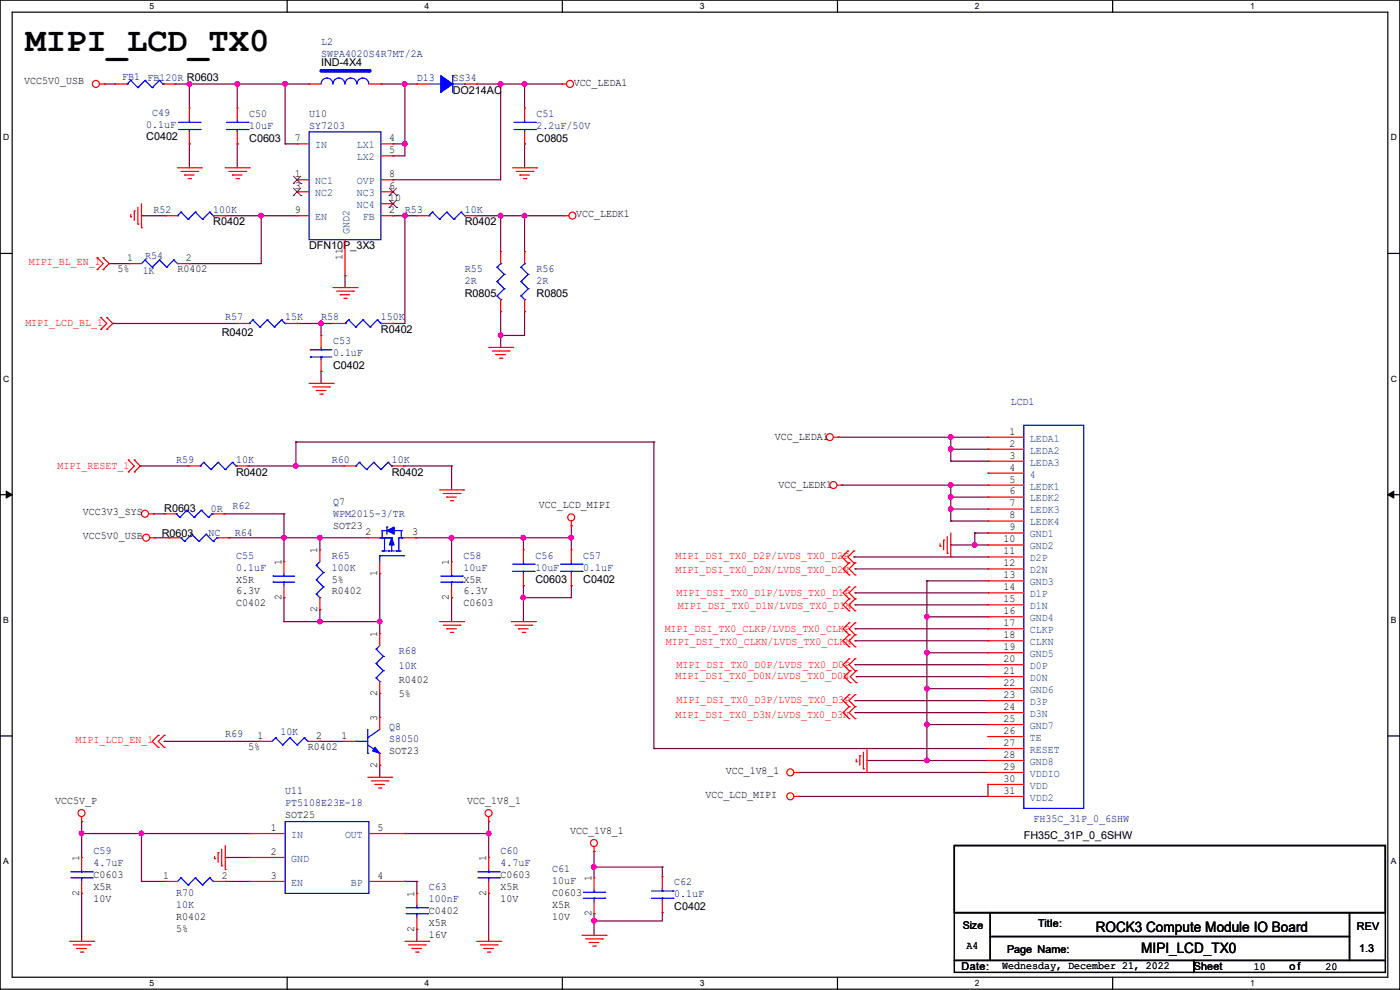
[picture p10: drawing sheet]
<svg xmlns="http://www.w3.org/2000/svg" width="297mm" height="210mm" viewBox="0 0 297 210" stroke-linecap="round" stroke-linejoin="round" font-family="sans-serif">
<path d="M0 0h297v209.8h-297zM2.6 2.6h291.8v204.7h-291.8z" fill="none" stroke="#000" stroke-width=".25"/>
<g fill="#fff">
<path d="M31.7 .3h1v2h-1z"/>
<path d="M31.7 207.6h1v1.9h-1z"/>
</g>
<path d="M60.9 0v2.6M60.9 207.3v2.5" fill="none" stroke="#000" stroke-width=".25"/>
<g fill="#fff">
<path d="M90.1 .3h1v2h-1z"/>
<path d="M90.1 207.6h1v1.9h-1z"/>
</g>
<path d="M119.3 0v2.6M119.3 207.3v2.5" fill="none" stroke="#000" stroke-width=".25"/>
<g fill="#fff">
<path d="M148.5 .3h.9v2h-.9z"/>
<path d="M148.5 207.6h.9v1.9h-.9z"/>
</g>
<path d="M177.7 0v2.6M177.7 207.3v2.5" fill="none" stroke="#000" stroke-width=".25"/>
<g fill="#fff">
<path d="M206.8 .3h1v2h-1z"/>
<path d="M206.8 207.6h1v1.9h-1z"/>
</g>
<path d="M236.1 0v2.6M236.1 207.3v2.5" fill="none" stroke="#000" stroke-width=".25"/>
<g fill="#fff">
<path d="M265.2 .3h1v2h-1z"/>
<path d="M265.2 207.6h1v1.9h-1z"/>
<path d="M.7 28.2h1.2v1.9h-1.2z"/>
<path d="M295.1 28.2h1.2v1.9h-1.2z"/>
<path d="M.7 79.3h1.2v2h-1.2z"/>
<path d="M295.1 79.3h1.2v2h-1.2z"/>
</g>
<path d="M0 53.8h2.6M294.4 53.8h2.6" fill="none" stroke="#000" stroke-width=".25"/>
<g fill="#fff">
<path d="M.7 130.5h1.2v2h-1.2z"/>
<path d="M295.1 130.5h1.1v2h-1.1z"/>
</g>
<path d="M0 104.9h2.6M294.4 104.9h2.6" fill="none" stroke="#000" stroke-width=".25"/>
<path d="M1.3 104.2l1.3 .7-1.3 .8zM294.4 104.9l1.3-.7v1.5z" fill="#000" stroke="#000" stroke-width=".21"/>
<g fill="#fff">
<path d="M.7 181.7h1.2v2h-1.2z"/>
<path d="M295.1 181.7h1.1v2h-1.1z"/>
</g>
<path d="M0 156.1h2.6M294.4 156.1h2.6M202.5 179.4h91.4v14.2h-91.4zM202.5 193.6h7.6v10.2h-7.6zM210.1 193.6h76.2v5.1h-76.2zM210.1 198.7h76.2v5.1h-76.2zM286.3 193.6h7.6v10.2h-7.6zM202.5 203.8h50.8v2.5h-50.8zM253.3 203.8h40.6v2.5h-40.6z" fill="none" stroke="#000" stroke-width=".25"/>
<g fill="none" stroke="#800040" stroke-width=".25">
<path d="M22.1 17.8h.1M22.1 17.8h2.3M37.1 17.8h.1M37.1 17.8h28.5M40.2 17.8h.1M40.2 17.8v5.1M50.3 17.8h.1M50.3 17.8v5.1M60.5 17.8h.1M60.5 17.8v12.7M80.8 17.8h.1M80.8 17.8h7.6"/>
<path d="M85.9 17.8h.1M85.9 17.8v15.3h-2.5M101.1 17.8h.1M101.1 17.8h18.1M106.2 17.8h.1M106.2 17.8v20.3h-22.8M111.3 17.8h.1M111.3 17.8v5.1M40.2 30.5h.1M40.2 30.5v5.1M50.3 30.5h.1M50.3 30.5v5.1"/>
<path d="M60.5 30.5h.1M60.5 30.5h2.5M83.4 30.5h.1M83.4 38.1h.1M83.4 33.1h.1M83.4 30.5h2.5M85.9 30.5h.1M111.3 30.5h.1M111.3 30.5v5.1M23.2 55.9h.1M23.2 55.9h4.3M30 45.8h.1"/>
<path d="M30 45.8h5.1M40.2 55.9h.1M47.8 45.8h.1M47.8 45.8h15.2M55.4 45.8h.1M55.4 45.8v10.1h-15.2M73.2 58.5h.1M73.2 58.5v2.5M83.4 45.8h.1M83.4 45.8h5M85.9 45.8h.1M85.9 45.8v22.8h-2.5"/>
<path d="M101.1 45.8h.1M101.1 45.8h18.6M106.2 45.8h.1M106.2 45.8v7.6M111.3 45.8h.1M111.3 45.8v7.6M23.9 68.6h.1M23.9 68.6h26.4M63 68.6h.1M63 68.6h7.7M68.1 68.6h.1M68.1 78.8h.1"/>
<path d="M68.1 68.6v2.6M68.1 78.8v2.5M83.4 68.6h.1M106.2 66.1h.1M106.2 71.2h.1M106.2 66.1v7.6M111.3 66.1h.1M111.3 66.1v5.1h-5.1M29.8 98.8h.1M29.8 98.8h10.1M52.6 98.8h.1M52.6 98.8h20.3"/>
<path d="M62.8 93.8h.1M62.8 98.8h.1M62.8 93.8h75.9M62.8 93.8v5M85.6 98.8h.1M85.6 98.8h10.2M95.8 98.8h.1M95.8 98.8v5.1M138.7 93.8h.1M138.7 93.8v65M177.8 92.8h.1M177.8 92.8h31.8"/>
<path d="M201.7 95.3h.1M201.7 97.8h.1M201.7 92.8h.1M201.7 95.3h7.9M201.7 92.8v5M201.7 97.8h7.9M32.6 109h.1M32.6 109h2.2M32.8 114.1h.1M32.8 114.1h3.1M47.5 109h.1M47.5 109h12.7"/>
<path d="M48.6 114.1h.1M48.6 114.1h29.4M60.2 109h.1M60.2 114.1h.1M60.2 109v10.2M67.9 114.1h.1M67.9 114.1v2.5M88.2 114.1h.1M88.2 114.1h33M95.8 114.1h.1M95.8 114.1v5.1M111 114.1h.1"/>
<path d="M111 114.1v2.5M121.2 111.5h.1M121.2 114.1h.1M121.2 111.5v5.1M178.6 102.9h.1M178.6 102.9h31M181.1 118.2h.1M181.1 118.2h28.5M201.7 115.6h.1M201.7 102.9h.1M201.7 108h.1M201.7 110.5h.1"/>
<path d="M201.7 105.5h.1M201.7 115.6h7.9M201.7 102.9v7.6M201.7 108h7.9M201.7 110.5h7.9M201.7 105.5h7.9M206.8 113.1h.1M206.8 115.6h.1M206.8 113.1v2.5M206.8 113.1h2.8M60.2 131.9h.1M60.2 126.8h.1"/>
<path d="M60.2 126.8v5.1M60.2 131.9h20.4M67.9 129.3h.1M67.9 131.9h.1M67.9 129.3v2.6M80.6 121.7h.1M80.6 131.9h.1M80.6 121.7v12.7M95.8 126.8h.1M95.8 126.8v5.1M111 124.2h.1M111 126.8h.1"/>
<path d="M111 124.2v7.7M121.2 124.2h.1M121.2 124.2v2.6h-10.2M181.4 135.9h.1M181.4 128.3h.1M181.4 125.8h.1M181.4 120.7h.1M181.4 133.4h.1M181.4 135.9h28.2M181.4 128.3h28.2M181.4 125.8h28.2M181.4 120.7h28.2"/>
<path d="M181.4 133.4h28.2M196.6 123.2h.1M196.6 138.5h.1M196.6 130.9h.1M196.6 123.2v38.1M196.6 138.5h13M196.6 130.9h13M196.6 123.2h13M34.8 157.3h.1M34.8 157.3h20.4M67.9 157.3h.1M67.9 157.3h5"/>
<path d="M80.6 147.1h.1M80.6 147.1v5.1M138.7 158.8h.1M138.7 158.8h70.9M181.4 151.2h.1M181.4 148.6h.1M181.4 141h.1M181.4 151.2h28.2M181.4 148.6h28.2M181.4 141h28.2M181.7 143.6h.1M181.7 143.6h27.9"/>
<path d="M196.6 146.1h.1M196.6 153.7h.1M196.6 146.1h13M196.6 153.7h13M17.3 176.8h.1M17.3 174.3h.1M17.3 174.3v7.6M17.3 176.8h35.6M30 176.8h.1M30 176.8v10.2M80.6 162.3h.1M80.6 162.3v2.6"/>
<path d="M85.9 176.8h.1M85.9 176.8h17.8M103.7 176.8h.1M103.7 174.3h.1M103.7 174.3v7.6M169.5 163.9h.1M169.5 169h.1M169.5 163.9h40.1M183.9 161.3h.1M183.9 161.3h25.7M196.6 161.3h.1M209.6 166.4h.1"/>
<path d="M209.6 166.4v2.6h-40.1M17.3 189.5h.1M17.3 189.5v10.2M30 187h.1M30 187h5.1M47.8 187h.1M47.8 181.9h.1M47.8 187h5.1M47.8 181.9h5.1M85.9 187h.1M85.9 187h2.5M88.4 187h.1"/>
<path d="M88.4 197.1h.1M88.4 187v2.5M88.4 197.1v2.6M103.7 189.5h.1M103.7 189.5v10.2M126 180.6h.1M126 193.8h.1M126 183.9h.1M126 195.4h.1M126 180.6v5.6M126 193.8v4.6M126 183.9h14.5"/>
<path d="M140.5 183.9h.1M140.5 193.6h.1M140.5 183.9v2.1M140.5 193.6v1.8h-14.5"/>
</g>
<g fill="#f0f" stroke="#f0f" stroke-width=".25">
<circle cx="206.8" cy="115.6" r=".49"/>
<circle cx="60.2" cy="114.1" r=".49"/>
<circle cx="67.8" cy="114.1" r=".49"/>
<circle cx="80.5" cy="131.8" r=".49"/>
<circle cx="67.8" cy="131.8" r=".49"/>
<circle cx="95.8" cy="114.1" r=".49"/>
<circle cx="111" cy="126.8" r=".49"/>
<circle cx="121.2" cy="114.1" r=".49"/>
<circle cx="111" cy="114.1" r=".49"/>
<circle cx="50.3" cy="17.8" r=".49"/>
<circle cx="85.9" cy="30.5" r=".49"/>
<circle cx="85.9" cy="17.8" r=".49"/>
<circle cx="85.9" cy="45.7" r=".49"/>
<circle cx="68.1" cy="68.6" r=".49"/>
<circle cx="106.2" cy="71.1" r=".49"/>
<circle cx="106.2" cy="45.7" r=".49"/>
<circle cx="111.3" cy="17.8" r=".49"/>
<circle cx="111.3" cy="45.7" r=".49"/>
<circle cx="40.2" cy="17.8" r=".49"/>
<circle cx="106.2" cy="17.8" r=".49"/>
<circle cx="60.5" cy="17.8" r=".49"/>
<circle cx="55.4" cy="45.7" r=".49"/>
<circle cx="62.8" cy="98.8" r=".49"/>
<circle cx="126" cy="195.3" r=".49"/>
<circle cx="201.7" cy="92.7" r=".49"/>
<circle cx="201.7" cy="95.3" r=".49"/>
<circle cx="201.7" cy="102.9" r=".49"/>
<circle cx="196.6" cy="146.1" r=".49"/>
<circle cx="196.6" cy="138.5" r=".49"/>
<circle cx="196.6" cy="130.8" r=".49"/>
<circle cx="196.6" cy="161.3" r=".49"/>
<circle cx="196.6" cy="153.7" r=".49"/>
<circle cx="201.7" cy="108" r=".49"/>
<circle cx="201.7" cy="105.4" r=".49"/>
<circle cx="17.3" cy="176.8" r=".49"/>
<circle cx="103.7" cy="176.8" r=".49"/>
<circle cx="30" cy="176.8" r=".49"/>
<circle cx="126" cy="183.9" r=".49"/>
</g>
<g fill="none" stroke="#f00" stroke-width=".25">
<path d="M21.1 17.8h1M22.1 17.8h.1M119.2 17.8h.1M119.2 17.8h1M37.6 35.6h5.1M38.4 36.4h3.6M39.2 37.1h.1M39.2 37.1h2M39.9 37.9h.5M40.4 37.9h.1M42 36.4h.1M42.7 35.6h.1"/>
<path d="M47.8 35.6h5.1M48.6 36.4h3.5M49.3 37.1h.1M49.3 37.1h2.1M50.1 37.9h.5M50.6 37.9h.1M52.1 36.4h.1M52.9 35.6h.1M63 30.5h.1M63 38.1h.1M63 30.5h2.6M63 38.1h2.6"/>
<path d="M80.8 30.5h2.6M80.8 38.1h2.6M80.8 33.1h2.6M83.4 30.5h.1M83.4 33.1h.1M83.4 38.1h.1M108.8 35.6h5M109.5 36.4h3.6M110.3 37.1h.1M110.3 37.1h2M111 37.9h.5M111.5 37.9h.1"/>
<path d="M113.1 36.4h.1M113.8 35.6h.1M20.6 57.2h.1M20.6 54.7h.1M20.6 54.7l1.3 1.2-1.3 1.3M21.9 54.7h.1M21.9 57.2h.1M21.9 54.7l1.3 1.2-1.3 1.3M27.7 46h.1M27.7 45.5v.5M28.5 44.7h.1M28.5 44.7v2.1"/>
<path d="M29.3 47.5h.1M29.3 44v3.5M30 48.3h.1M30 43.2v5.1M35.1 45.8h.1M35.1 45.8h2.5M45.3 45.8h2.5M47.8 45.8h.1M63 40.7h.1M63 45.8h.1M63 45.8h2.6M63 40.7h2.6"/>
<path d="M73.2 58.5h.1M73.2 50.8v7.7M80.8 45.8h2.6M80.8 40.7h2.6M80.8 43.2h2.6M83.4 45.8h.1M83.4 40.7h.1M83.4 43.2h.1M119.7 45.8h.1M119.7 45.8h1M21.4 69.9h.1M21.4 67.4h.1"/>
<path d="M21.4 67.4l1.2 1.2-1.2 1.3M22.6 67.4h.1M22.6 69.9h.1M22.6 67.4l1.3 1.2-1.3 1.3M50.3 68.6h.1M50.3 68.6h2.6M60.5 68.6h2.5M63 68.6h.1M70.7 61h5M71.4 61.8h3.6M72.2 62.5h.1M72.2 62.5h2"/>
<path d="M72.9 63.3h.5M73.4 63.3h.1M75 61.8h.1M75.7 61h.1M103.7 73.7h5.1M104.4 74.5h3.6M105.2 75.2h.1M105.2 75.2h2M106 76h.5M106.5 76h.1M108 74.5h.1M108.8 73.7h.1"/>
<path d="M27.2 97.6h.1M27.2 97.6l1.3 1.2-1.3 1.3M28.5 97.6h.1M28.5 97.6l1.3 1.2-1.3 1.3M39.9 98.8h.1M39.9 98.8h2.6M50.1 98.8h2.5M52.6 98.8h.1M65.6 81.3h5.1M66.3 82.1h3.6M67.1 82.8h.1M67.1 82.8h2"/>
<path d="M67.9 83.6h.5M68.4 83.6h.1M69.9 82.1h.1M70.7 81.3h.1M176.8 92.8h1M177.8 92.8h.1M27.2 100.1h.1M28.5 100.1h.1M31.5 109h1.1M31.8 114.1h1M32.6 109h.1M32.8 114.1h.1"/>
<path d="M34.8 109h.1M34.8 109h2.6M45 109h2.5M47.5 109h.1M93.3 103.9h5M94 104.7h3.6M94.8 105.5h.1M94.8 105.5h2M95.5 106.2h.6M96.1 106.2h.1M97.6 104.7h.1M98.3 103.9h.1"/>
<path d="M121.2 111.5h.1M121.2 110.5v1M177.6 102.9h1M178.6 102.9h.1M179.9 116.9h.1M179.9 119.4h.1M179.9 116.9l-1.3 1.3 1.3 1.2M180.1 119.4h.1M180.1 119.4l-1.2 1.3 1.2 1.3M181.1 116.9h.1M181.1 119.4h.1M181.1 116.9l-1.2 1.3 1.2 1.2"/>
<path d="M181.4 119.4h.1M181.4 119.4l-1.3 1.3 1.3 1.3M199.4 115.9h.1M199.4 115.4v.5M200.2 114.6h.1M200.2 114.6v2M201 117.4h.1M201 113.8v3.6M201.7 118.2h.1M201.7 113.1v5.1M93.3 131.9h5M94 132.6h3.6"/>
<path d="M94.8 133.4h.1M94.8 133.4h2M95.5 134.2h.6M96.1 134.2h.1M97.6 132.6h.1M98.3 131.9h.1M108.5 131.9h5.1M109.3 132.6h3.5M110 133.4h.1M110 133.4h2.1M110.8 134.2h.5M111.3 134.2h.1"/>
<path d="M112.8 132.6h.1M113.6 131.9h.1M180.1 122h.1M180.1 139.7h.1M180.1 132.1h.1M180.1 134.7h.1M180.1 127h.1M180.1 129.6h.1M180.1 124.5h.1M180.1 137.2h.1M180.1 139.7l-1.2 1.3 1.2 1.3M180.1 132.1l-1.2 1.3 1.2 1.3"/>
<path d="M180.1 127l-1.2 1.3 1.2 1.3M180.1 124.5l-1.2 1.3 1.2 1.2M180.1 134.7l-1.2 1.2 1.2 1.3M181.4 122h.1M181.4 139.7h.1M181.4 132.1h.1M181.4 134.7h.1M181.4 127h.1M181.4 129.6h.1M181.4 124.5h.1M181.4 137.2h.1M181.4 139.7l-1.3 1.3 1.3 1.3"/>
<path d="M181.4 132.1l-1.3 1.3 1.3 1.3M181.4 127l-1.3 1.3 1.3 1.3M181.4 124.5l-1.3 1.3 1.3 1.2M181.4 134.7l-1.3 1.2 1.3 1.3M33.6 158.5h.1M33.6 156h.1M33.6 156l-1.3 1.3 1.3 1.2M34.8 158.5h.1M34.8 156h.1M34.8 156l-1.2 1.3 1.2 1.2M180.1 149.9h.1M180.1 152.4h.1"/>
<path d="M180.1 147.4h.1M180.1 142.3h.1M180.1 149.9l-1.2 1.3 1.2 1.2M180.1 147.4l-1.2 1.2 1.2 1.3M180.4 142.3h.1M180.4 144.8h.1M180.4 142.3l-1.3 1.3 1.3 1.2M181.4 149.9h.1M181.4 152.4h.1M181.4 147.4h.1M181.4 142.3h.1M181.4 149.9l-1.3 1.3 1.3 1.2"/>
<path d="M181.4 147.4l-1.3 1.2 1.3 1.3M181.7 142.3h.1M181.7 144.8h.1M181.7 142.3l-1.3 1.3 1.3 1.2M183.2 159.6v3.5M183.9 158.8v5.1M17.3 174.3h.1M17.3 173.3v1M47.8 179.4v5M78 164.9h5.1M78.8 165.7h3.5M79.5 166.4h.1"/>
<path d="M79.5 166.4h2.1M80.3 167.2h.5M80.8 167.2h.1M82.3 165.7h.1M83.1 164.9h.1M103.7 174.3h.1M103.7 173.3v1M126 179.6v1M168.4 169h1.1M168.4 163.9h1.1M169.5 169h.1M169.5 163.9h.1"/>
<path d="M181.7 161.6h.1M181.7 161.1v.5M182.4 160.3h.1M182.4 160.3v2M183.2 163.1h.1M183.9 163.9h.1M14.8 199.7h5.1M19.9 199.7h.1M45.5 182.2h.1M45.5 181.7v.5M46.3 180.9h.1M46.3 180.9v2"/>
<path d="M47 183.7h.1M47 180.1v3.6M47.8 184.4h.1M85.9 199.7h5.1M91 199.7h.1M101.1 199.7h5.1M106.2 199.7h.1M123.5 198.4h5.1M124.2 199.2h3.6M125 199.9h.1M125 199.9h2M126 180.6h.1"/>
<path d="M126 186.2h.1M126 193.8h.1M126 186.2v2.6M126 191.3v2.5M127.8 199.2h.1M128.6 198.4h.1M140.5 186h.1M140.5 193.6h.1M140.5 186v2.5M140.5 191.1v2.5M15.5 200.4h3.6M16.3 201.2h.1"/>
<path d="M16.3 201.2h2M17.1 202h.5M17.6 202h.1M19.1 200.4h.1M86.7 200.4h3.5M87.4 201.2h.1M87.4 201.2h2.1M88.2 202h.5M88.7 202h.1M90.2 200.4h.1M101.9 200.4h3.6M102.7 201.2h.1"/>
<path d="M102.7 201.2h2M103.4 202h.5M103.9 202h.1M105.5 200.4h.1M125.8 200.7h.5M126.3 200.7h.1"/>
<circle cx="20.3" cy="17.8" r=".74"/>
<circle cx="120.9" cy="17.8" r=".74"/>
<circle cx="121.4" cy="45.7" r=".74"/>
<circle cx="176" cy="92.7" r=".74"/>
<circle cx="30.8" cy="109" r=".74"/>
<circle cx="31" cy="114.1" r=".74"/>
<circle cx="121.2" cy="109.7" r=".74"/>
<circle cx="176.8" cy="102.9" r=".74"/>
<circle cx="17.3" cy="172.5" r=".74"/>
<circle cx="103.7" cy="172.5" r=".74"/>
<circle cx="126" cy="178.8" r=".74"/>
<circle cx="167.7" cy="168.9" r=".74"/>
<circle cx="167.7" cy="163.9" r=".74"/>
</g>
<g fill="none" stroke="#00f" stroke-width=".25">
<path d="M68.1 17.8a1.25 1.25 0 0 1 1.3-1.2 1.25 1.25 0 0 1 1.2 1.2M70.7 17.8a1.25 1.25 0 0 1 1.2-1.2 1.25 1.25 0 0 1 1.3 1.2M73.2 17.8a1.25 1.25 0 0 1 1.2-1.2 1.25 1.25 0 0 1 1.3 1.2M75.7 17.8a1.25 1.25 0 0 1 1.3-1.2 1.25 1.25 0 0 1 1.2 1.2M65.6 28h15.2v22.8h-15.2zM37.6 45.8h.1M38.4 45h.1M38.4 45l-.8 .8M38.4 45l1.5 1.5M39.9 46.5h.1M41.4 45h.1M41.4 45l-1.5 1.5"/>
<path d="M41.4 45l1.6 1.5M43 46.5h.1M44.5 45h.1M44.5 45l-1.5 1.5M44.5 45l.8 .8M45.3 45.8h.1M52.9 68.6h.1M53.6 67.9h.1M53.6 67.9l-.7 .7M53.6 67.9l1.6 1.5M55.2 69.4h.1M56.7 67.9h.1"/>
<path d="M56.7 67.9l-1.5 1.5M56.7 67.9l1.5 1.5M58.2 69.4h.1M59.7 67.9h.1M59.7 67.9l-1.5 1.5M59.7 67.9l.8 .7M60.5 68.6h.1M42.5 98.8h.1M43.2 98.1h.1M43.2 98.1l-.7 .7M43.2 98.1l1.5 1.5M44.7 99.6h.1"/>
<path d="M46.3 98.1h.1M46.3 98.1l-1.6 1.5M46.3 98.1l1.5 1.5M47.8 99.6h.1M49.3 98.1h.1M49.3 98.1l-1.5 1.5M49.3 98.1l.8 .7M50.1 98.8h.1M37.4 109h.1M37.4 109l.7 .8M38.1 109.8h.1M39.7 108.2h.1"/>
<path d="M39.7 108.2l-1.6 1.6M39.7 108.2l1.5 1.6M41.2 109.8h.1M42.7 108.2h.1M42.7 108.2l-1.5 1.6M42.7 108.2l1.5 1.6M44.2 109.8h.1M45 109h.1M45 109l-.8 .8M123.7 190.5h4.6M123.7 189.3h4.6M126 189.3h.1"/>
<path d="M126 190.5h.1M126 188.8v.5M126 190.5v.8M128.3 190.5h.1M128.3 189.3h.1M138.2 190.5h4.6M138.2 189h4.6M140.5 189h.1M140.5 190.5h.1M140.5 188.5v.5M140.5 190.5v.6M142.8 190.5h.1"/>
<path d="M142.8 189h.1"/>
</g>
<g fill="none" stroke="#804000" stroke-width=".21">
<path d="M62.2 38.9h.1M62.3 39.9l1.5 1.6M62.3 37.4l1.5 1.5M63.8 39.9l-1.6 1.6M63.8 37.4l-1.6 1.5M63.8 38.9h.1M82.6 39.9l1.6 1.6M84.1 39.9l-1.6 1.6M62.2 41.5h.1M63.8 41.5h.1M82.5 41.5h.1M82.5 44h.1"/>
<path d="M82.6 42.5l1.6 1.5M84.1 42.5l-1.6 1.5M84.2 41.5h.1M84.2 44h.1"/>
</g>
<path d="M68.1 15h10.2" fill="none" stroke="#00f" stroke-width=".76"/>
<circle cx="78.3" cy="15" r=".38" fill="#00f"/>
<g fill="none" stroke="#f00" stroke-width=".25">
<path d="M24.4 17.8h.1M24.4 17.8h2.6M34.6 17.8h2.5M37.1 17.8h.1M65.6 17.8h.1M65.6 17.8h2.5M78.3 17.8h2.5M80.8 17.8h.1M88.4 17.8h.1M88.4 17.8h2.6M98.6 17.8h2.5M101.1 17.8h.1"/>
<path d="M40.2 22.9h.1M40.2 30.5h.1M40.2 22.9v2.5M40.2 28v2.5M50.3 22.9h.1M50.3 30.5h.1M50.3 22.9v2.5M50.3 28v2.5M111.3 22.9h.1M111.3 30.5h.1M111.3 22.9v2.5M111.3 28v2.5"/>
<path d="M27.5 55.9h.1M27.5 55.9h2.5M37.6 55.9h2.6M40.2 55.9h.1M88.4 45.8h.1M88.4 45.8h2.6M98.6 45.8h2.5M101.1 45.8h.1M106.2 53.4h.1M106.2 53.4v2.5M111.3 53.4h.1M111.3 53.4v2.5"/>
<path d="M68.1 78.8h.1M68.1 71.2h.1M68.1 71.2v2.5M68.1 76.2v2.6M70.7 68.6h.1M70.7 68.6h2.5M80.8 68.6h2.6M83.4 68.6h.1M106.2 66.1h.1M106.2 63.5v2.6M111.3 66.1h.1M111.3 63.5v2.6"/>
<path d="M72.9 98.8h.1M72.9 98.8h2.6M83.1 98.8h2.5M85.6 98.8h.1M209.6 92.8h.1M209.6 95.3h.1M209.6 97.8h.1M209.6 92.8h7.6M209.6 95.3h7.6M209.6 97.8h7.6M35.9 114.1h.1M35.9 114.1h2.5"/>
<path d="M46 114.1h2.6M48.6 114.1h.1M60.2 119.2h.1M60.2 119.2v2.5M67.9 116.6h.1M67.9 116.6v2.6M78 114.1h.1M78 114.1h2.6M80.6 119.2v2.5M85.6 114.1h2.6M88.2 114.1h.1M95.8 119.2h.1"/>
<path d="M95.8 119.2v2.5M111 116.6h.1M111 116.6v2.6M121.2 116.6h.1M121.2 116.6v2.6M209.6 100.4h.1M209.6 102.9h.1M209.6 105.5h.1M209.6 108h.1M209.6 110.5h.1M209.6 113.1h.1M209.6 115.6h.1"/>
<path d="M209.6 118.2h.1M209.6 100.4h7.6M209.6 102.9h7.6M209.6 105.5h7.6M209.6 108h7.6M209.6 110.5h7.6M209.6 113.1h7.6M209.6 115.6h7.6M209.6 118.2h7.6M60.2 126.8h.1M60.2 124.2v2.6M67.9 129.3h.1"/>
<path d="M67.9 126.8v2.5M80.6 121.7h.1M80.6 134.4h.1M80.6 134.4v2.5M95.8 126.8h.1M95.8 124.2v2.6M111 124.2h.1M111 121.7v2.5M121.2 124.2h.1M121.2 121.7v2.5M209.6 120.7h.1M209.6 123.2h.1"/>
<path d="M209.6 125.8h.1M209.6 128.3h.1M209.6 130.9h.1M209.6 133.4h.1M209.6 135.9h.1M209.6 138.5h.1M209.6 120.7h7.6M209.6 123.2h7.6M209.6 125.8h7.6M209.6 128.3h7.6M209.6 130.9h7.6M209.6 133.4h7.6"/>
<path d="M209.6 135.9h7.6M209.6 138.5h7.6M55.2 157.3h.1M55.2 157.3h2.5M65.3 157.3h2.6M67.9 157.3h.1M72.9 157.3h.1M72.9 157.3h2.6M80.6 152.2h.1M80.6 147.1h.1M80.6 144.6v2.5M80.6 152.2v2.5"/>
<path d="M80.6 159.8v2.5M209.6 141h.1M209.6 143.6h.1M209.6 146.1h.1M209.6 148.6h.1M209.6 151.2h.1M209.6 153.7h.1M209.6 156.3h.1M209.6 158.8h.1M209.6 141h7.6M209.6 143.6h7.6M209.6 146.1h7.6"/>
<path d="M209.6 148.6h7.6M209.6 151.2h7.6M209.6 153.7h7.6M209.6 156.3h7.6M209.6 158.8h7.6M52.9 176.8h.1M52.9 176.8h7.6M78.3 176.8h7.6M80.6 162.3h.1M85.9 176.8h.1M209.6 161.3h.1M209.6 163.9h.1"/>
<path d="M209.6 166.4h.1M209.6 169h.1M209.6 161.3h7.6M209.6 163.9h7.6M209.6 166.4h7.6M209.6 169h7.6M17.3 181.9h.1M17.3 189.5h.1M17.3 181.9v2.5M17.3 187v2.5M35.1 187h.1M35.1 187h2.5"/>
<path d="M45.3 187h2.5M47.8 187h.1M52.9 181.9h.1M52.9 187h.1M52.9 187h7.6M52.9 181.9h7.6M78.3 187h7.6M85.9 187h.1M88.4 189.5h.1M88.4 197.1h.1M88.4 189.5v2.6M88.4 194.6v2.5"/>
<path d="M103.7 181.9h.1M103.7 189.5h.1M103.7 181.9v2.5M103.7 187v2.5"/>
</g>
<g fill="none" stroke="#00f" stroke-width=".25">
<path d="M27 17.8h.1M27.7 17.1h.1M27.7 17.1l-.7 .7M27.7 17.1l1.6 1.5M29.3 18.6h.1M30.8 17.1h.1M30.8 17.1l-1.5 1.5M30.8 17.1l1.5 1.5M32.3 18.6h.1M33.8 17.1h.1M33.8 17.1l-1.5 1.5M33.8 17.1l.8 .7"/>
<path d="M34.6 17.8h.1M91 17.8h2.5M93.5 17.8h.1M96.1 16h.1M96.1 16v3.6M96.1 17.8h2.5M98.6 17.8h.1M37.9 27.5h4.6M37.9 26h4.6M40.2 26h.1M40.2 27.5h.1M40.2 25.4v.6"/>
<path d="M40.2 27.5v.5M42.5 27.5h.1M42.5 26h.1M48 27.5h4.6M48 26h4.6M50.3 26h.1M50.3 27.5h.1M50.3 25.4v.6M50.3 27.5v.5M52.6 27.5h.1M52.6 26h.1M109 27.5h4.6"/>
<path d="M109 26h4.6M111.3 26h.1M111.3 27.5h.1M111.3 25.4v.6M111.3 27.5v.5M113.6 27.5h.1M113.6 26h.1M30.8 55.2h.1M30.8 55.2l-.8 .7M30.8 55.2l1.5 1.5M32.3 56.7h.1M33.8 55.2h.1"/>
<path d="M33.8 55.2l-1.5 1.5M33.8 55.2l1.5 1.5M35.3 56.7h.1M36.9 55.2h.1M36.9 55.2l-1.6 1.5M36.9 55.2l.7 .7M37.6 55.9h.1M91 45.8h.1M91.7 45h.1M91.7 45l-.7 .8M91.7 45l1.6 1.5M93.3 46.5h.1"/>
<path d="M94.8 45h.1M94.8 45l-1.5 1.5M94.8 45l1.5 1.5M96.3 46.5h.1M97.8 45h.1M97.8 45l-1.5 1.5M97.8 45l.8 .8M98.6 45.8h.1M105.5 56.7h.1M105.5 59.7h.1M105.5 56.7l1.5 1.5M105.5 59.7l1.5 1.6"/>
<path d="M106.2 55.9h.1M106.2 55.9l-.7 .8M107 58.2h.1M107 58.2l-1.5 1.5M110.5 56.7h.1M110.5 59.7h.1M110.5 56.7l1.6 1.5M110.5 59.7l1.6 1.6M111.3 55.9h.1M111.3 55.9l-.8 .8M112.1 58.2h.1M112.1 58.2l-1.6 1.5"/>
<path d="M65.8 74.2h.1M65.8 75.7h.1M65.8 74.2h4.6M65.8 75.7h4.6M68.1 75.7h.1M68.1 74.2h.1M68.1 73.7v.5M68.1 75.7v.5M73.2 68.6h.1M74 67.9h.1M74 67.9l-.8 .7M74 67.9l1.5 1.5"/>
<path d="M75.5 69.4h.1M77 67.9h.1M77 67.9l-1.5 1.5M77 67.9l1.5 1.5M78.5 69.4h.1M80.1 67.9h.1M80.1 67.9l-1.6 1.5M80.1 67.9l.7 .7M80.8 68.6h.1M105.5 62.8h.1M105.5 62.8l.7 .7M106.2 63.5h.1"/>
<path d="M107 61.3h.1M107 61.3l-1.5 1.5M110.5 62.8h.1M110.5 62.8l.8 .7M111.3 63.5h.1M112.1 61.3h.1M112.1 61.3l-1.6 1.5M75.5 98.8h.1M76.2 98.1h.1M76.2 98.1l-.7 .7M76.2 98.1l1.6 1.5M77.8 99.6h.1"/>
<path d="M79.3 98.1h.1M79.3 98.1l-1.5 1.5M79.3 98.1l1.5 1.5M80.8 99.6h.1M82.3 98.1h.1M82.3 98.1l-1.5 1.5M82.3 98.1l.8 .7M83.1 98.8h.1M217.2 90.2h12.7v81.3h-12.7zM38.4 114.1h.1M38.4 114.1l.8 .8M39.2 114.9h.1"/>
<path d="M40.7 113.3h.1M40.7 113.3l-1.5 1.6M40.7 113.3l1.5 1.6M42.2 114.9h.1M43.7 113.3h.1M43.7 113.3l-1.5 1.6M43.7 113.3l1.6 1.6M45.3 114.9h.1M46 114.1h.1M46 114.1l-.7 .8M67.1 119.9h.1M67.1 119.9l1.5 1.6"/>
<path d="M67.9 119.2l-.8 .7M80.6 114.1h.1M80.6 117.9h.1M80.6 114.1h2.5M80.6 117.9v1.3M80.6 117.9h5M81.1 116.9h.1M81.1 112.6h.1M81.1 114.1h.1M81.1 116.9h1M81.1 112.6h1M81.1 112.6v1.5"/>
<path d="M81.6 114.1h.1M81.6 114.1v2.8M82.1 111.8h.1M82.1 111.8v1.5M82.3 116.9h.1M82.3 116.9h1.6M83.1 114.1h.1M83.1 115.4h.1M83.1 114.1v1M83.1 115.4v1.5M83.6 112.6h.1M83.6 112.6h1.5"/>
<path d="M84.1 116.9h.1M84.1 116.9h1M84.6 116.9h.1M84.6 114.1h.1M84.6 114.1h1M84.6 114.1v2.8M85.1 114.1h.1M85.1 112.6h.1M85.1 112.6v1.5M85.6 117.9h.1M108.8 119.7h4.5M111 119.7h.1"/>
<path d="M111 119.2v.5M113.3 119.7h.1M118.9 119.7h4.6M121.2 119.7h.1M121.2 119.2v.5M123.5 119.7h.1M58 123.5h.1M58 122.2h.1M58 123.5h4.5M58 122.2h4.5M60.2 122.2h.1M60.2 123.5h.1"/>
<path d="M60.2 121.7v.5M60.2 123.5v.7M67.1 123h.1M67.1 126h.1M67.1 123l1.5 1.5M67.1 126l.8 .8M67.9 126.8h.1M68.6 121.5h.1M68.6 124.5h.1M68.6 121.5l-1.5 1.5M68.6 124.5l-1.5 1.5M79.8 137.7h.1"/>
<path d="M79.8 137.7l1.5 1.5M80.6 136.9l-.8 .8M81.3 139.2h.1M81.3 139.2l-1.5 1.6M93.5 123.5h4.6M93.5 122.2h4.6M95.8 122.2h.1M95.8 123.5h.1M95.8 121.7v.5M95.8 123.5v.7M98.1 123.5h.1M98.1 122.2h.1"/>
<path d="M108.8 121.2h4.5M111 121.2h.1M111 121.2v.5M113.3 121.2h.1M118.9 121.2h4.6M121.2 121.2h.1M121.2 121.2v.5M123.5 121.2h.1M58.5 156.5h.1M58.5 156.5l-.8 .8M58.5 156.5l1.5 1.5M60 158h.1"/>
<path d="M61.5 156.5h.1M61.5 156.5l-1.5 1.5M61.5 156.5l1.5 1.5M63 158h.1M64.6 156.5h.1M64.6 156.5l-1.6 1.5M64.6 156.5l.7 .8M65.3 157.3h.1M75.5 157.3h.1M75.5 157.3h2.5M78 156.5h.1M78 159.8h.1"/>
<path d="M78 158l2.6 1.8M78 154.7v5.1M79.8 140.8h.1M79.8 143.8h.1M79.8 140.8l1.5 1.5M79.8 143.8l.8 .8M80.6 159.8h.1M80.6 144.6h.1M80.6 154.7l-2.6 1.8M81.3 142.3h.1M81.3 142.3l-1.5 1.5M60.5 174.3h17.8v15.2h-17.8z"/>
<path d="M15 186.2h4.6M15 185h4.6M17.3 185h.1M17.3 186.2h.1M17.3 184.4v.6M17.3 186.2v.8M19.6 186.2h.1M19.6 185h.1M38.4 186.2h.1M38.4 186.2l-.8 .8M38.4 186.2l1.5 1.5M39.9 187.7h.1"/>
<path d="M41.4 186.2h.1M41.4 186.2l-1.5 1.5M41.4 186.2l1.6 1.5M43 187.7h.1M44.5 186.2h.1M44.5 186.2l-1.5 1.5M44.5 186.2l.8 .8M45.3 187h.1M86.1 193.8h4.6M86.1 192.6h4.6M88.4 192.6h.1M88.4 193.8h.1"/>
<path d="M88.4 192.1v.5M88.4 193.8v.8M90.7 193.8h.1M90.7 192.6h.1M101.4 186.2h4.6M101.4 185h4.6M103.7 185h.1M103.7 186.2h.1M103.7 184.4v.6M103.7 186.2v.8M106 186.2h.1M106 185h.1"/>
</g>
<g fill="#00f" stroke="#00f" stroke-width=".25">
<path d="M79.5 158.5l1.1 1.3-1.6-.5z"/>
<path d="M83.1 114.1l.5 1.5h-1z"/>
<path d="M82.1 112.6l1.5-.8v1.5z"/>
<path d="M93.5 16l2.6 1.8-2.6 1.8z" fill-rule="evenodd"/>
</g>
<g fill="#f0f" stroke="#f0f" stroke-width=".25">
<circle cx="206.8" cy="115.6" r=".49"/>
<circle cx="60.2" cy="114.1" r=".49"/>
<circle cx="67.8" cy="114.1" r=".49"/>
<circle cx="80.5" cy="131.8" r=".49"/>
<circle cx="67.8" cy="131.8" r=".49"/>
<circle cx="95.8" cy="114.1" r=".49"/>
<circle cx="111" cy="126.8" r=".49"/>
<circle cx="121.2" cy="114.1" r=".49"/>
<circle cx="111" cy="114.1" r=".49"/>
<circle cx="50.3" cy="17.8" r=".49"/>
<circle cx="85.9" cy="30.5" r=".49"/>
<circle cx="85.9" cy="17.8" r=".49"/>
<circle cx="85.9" cy="45.7" r=".49"/>
<circle cx="68.1" cy="68.6" r=".49"/>
<circle cx="106.2" cy="71.1" r=".49"/>
<circle cx="106.2" cy="45.7" r=".49"/>
<circle cx="111.3" cy="17.8" r=".49"/>
<circle cx="111.3" cy="45.7" r=".49"/>
<circle cx="40.2" cy="17.8" r=".49"/>
<circle cx="106.2" cy="17.8" r=".49"/>
<circle cx="60.5" cy="17.8" r=".49"/>
<circle cx="55.4" cy="45.7" r=".49"/>
<circle cx="62.8" cy="98.8" r=".49"/>
<circle cx="126" cy="195.3" r=".49"/>
<circle cx="201.7" cy="92.7" r=".49"/>
<circle cx="201.7" cy="95.3" r=".49"/>
<circle cx="201.7" cy="102.9" r=".49"/>
<circle cx="196.6" cy="146.1" r=".49"/>
<circle cx="196.6" cy="138.5" r=".49"/>
<circle cx="196.6" cy="130.8" r=".49"/>
<circle cx="196.6" cy="161.3" r=".49"/>
<circle cx="196.6" cy="153.7" r=".49"/>
<circle cx="201.7" cy="108" r=".49"/>
<circle cx="201.7" cy="105.4" r=".49"/>
<circle cx="17.3" cy="176.8" r=".49"/>
<circle cx="103.7" cy="176.8" r=".49"/>
<circle cx="30" cy="176.8" r=".49"/>
<circle cx="126" cy="183.9" r=".49"/>
</g>
<text font-size="7.2" x="5.4" y="10.9">MIPI_LCD_TX0</text>
<g font-size="3">
<text x="232.5" y="197.6">ROCK3 Compute Module IO Board</text>
<text x="242.1" y="202.2">MIPI_LCD_TX0</text>
</g>
<g font-size="2.3" fill="#000080">
<text x="68.1" y="9.5">L2</text>
<text x="26" y="16.9">FB1 FB120R R0603</text>
<text x="68.1" y="12.1">SWPA4020S4R7MT/2A</text>
<text x="88.4" y="17.1">D13</text>
<text x="96.1" y="17.1">SS34</text>
<text x="31" y="27.1">0.1uF</text>
<text x="32.3" y="24.5">C49</text>
<text x="52.9" y="24.8">C50</text>
<text x="52.9" y="27.3">10uF</text>
<text x="65.6" y="24.8">U10</text>
<text x="65.6" y="27.3">SY7203</text>
<text x="113.8" y="24.8">C51</text>
<text x="113.8" y="27.3">2.2uF/50V</text>
<text x="32.6" y="45.1">R52</text>
<text x="45.3" y="45.1">100K</text>
<text x="85.9" y="45.1">R53</text>
<text x="98.6" y="45.1">10K</text>
<text x="30.3" y="58">1K</text>
<text x="30.8" y="55">R54</text>
<text x="98.6" y="57.8">R55</text>
<text x="113.8" y="57.8">R56</text>
<text x="98.6" y="60.3">2R</text>
<text x="113.8" y="60.3">2R</text>
<text x="47.8" y="67.9">R57</text>
<text x="60.5" y="67.9">15K</text>
<text x="68.1" y="67.9">R58</text>
<text x="80.8" y="67.9">150K</text>
<text x="70.7" y="73">C53</text>
<text x="70.7" y="75.6">0.1uF</text>
<text x="214.4" y="86">LCD1</text>
<text x="37.4" y="98.2">R59</text>
<text x="50.1" y="98.2">10K</text>
<text x="70.4" y="98.2">R60</text>
<text x="83.1" y="98.2">10K</text>
<text x="70.7" y="107.1">Q7</text>
<text x="44.2" y="113.7">NC</text>
<text x="44.7" y="108.6">0R</text>
<text x="49.3" y="108.1">R62</text>
<text x="49.8" y="113.7">R64</text>
<text x="70.7" y="109.6">WPM2015-3/TR</text>
<text x="50.1" y="118.5">C55</text>
<text x="70.4" y="118.5">R65</text>
<text x="98.3" y="118.5">C58</text>
<text x="113.6" y="118.5">C56</text>
<text x="123.7" y="118.5">C57</text>
<text x="50.1" y="121">0.1uF</text>
<text x="70.4" y="121">100K</text>
<text x="98.3" y="121">10uF</text>
<text x="113.6" y="121">10uF</text>
<text x="123.7" y="121">0.1uF</text>
<text x="84.6" y="138.8">R68</text>
<text x="84.6" y="141.9">10K</text>
<text x="59.5" y="155.8">10K</text>
<text x="82.6" y="154.8">Q8</text>
<text x="47.8" y="156.3">R69</text>
<text x="82.6" y="157.4">S8050</text>
<text x="60.5" y="168.5">U11</text>
<text x="60.5" y="171.1">PT5108E23E-18</text>
<text x="219.2" y="174.4">FH35C_31P_0_6SHW</text>
<text x="19.9" y="181.2">C59</text>
<text x="19.9" y="183.8">4.7uF</text>
<text x="106.2" y="181.2">C60</text>
<text x="106.2" y="183.8">4.7uF</text>
<text x="117.1" y="185">C61</text>
<text x="37.4" y="190.1">R70</text>
<text x="91" y="188.8">C63</text>
<text x="91" y="191.4">100nF</text>
<text x="117.1" y="187.6">10uF</text>
<text x="143" y="187.8">C62</text>
<text x="143" y="190.4">0.1uF</text>
<text x="37.4" y="192.7">10K</text>
</g>
<g font-size="2.3">
<text x="5.1" y="17.9">VCC5V0_USB</text>
<text x="68.1" y="14.1">IND-4X4</text>
<text x="96.1" y="19.9">DO214AC</text>
<text x="121.7" y="18.2">VCC_LEDA1</text>
<text x="31" y="29.8">C0402</text>
<text x="62.5" y="30">7</text>
<text x="82.6" y="30">4</text>
<text x="52.9" y="30.1">C0603</text>
<text x="82.6" y="32.5">5</text>
<text x="113.8" y="30.1">C0805</text>
<text x="62.5" y="40.1">3</text>
<text x="62.5" y="37.6">1</text>
<text x="82.6" y="40.1">6</text>
<text x="82.6" y="37.6">8</text>
<text x="45.3" y="47.8">R0402</text>
<text x="62.5" y="45.2">9</text>
<text x="82.6" y="45.2">2</text>
<text x="82.6" y="42.7">10</text>
<text x="98.6" y="47.8">R0402</text>
<text x="122.2" y="46.1">VCC_LEDK1</text>
<text x="65.6" y="52.9">DFN10P_3X3</text>
<text x="24.9" y="57.8">5%</text>
<text x="27" y="55.4">1</text>
<text x="37.6" y="57.8">R0402</text>
<text x="39.4" y="55.4">2</text>
<text x="72.6" y="55.2" transform="rotate(-90 72.6 55.2)">11</text>
<text x="98.6" y="63.1">R0805</text>
<text x="113.8" y="63.1">R0805</text>
<text x="47" y="71.2">R0402</text>
<text x="80.8" y="70.7">R0402</text>
<text x="70.7" y="78.3">C0402</text>
<text x="164.4" y="93.3">VCC_LEDA1</text>
<text x="214.2" y="92.2">1</text>
<text x="214.2" y="94.7">2</text>
<text x="50.1" y="100.9">R0402</text>
<text x="83.1" y="100.9">R0402</text>
<text x="214.2" y="97.3">3</text>
<text x="214.2" y="99.8">4</text>
<text x="114.3" y="107.8">VCC_LCD_MIPI</text>
<text x="165.1" y="103.5">VCC_LEDK1</text>
<text x="214.2" y="102.4">5</text>
<text x="214.2" y="104.9">6</text>
<text x="214.2" y="107.4">7</text>
<text x="17.6" y="109.3">VCC3V3_SYS</text>
<text x="34.3" y="113.9">R0603</text>
<text x="34.8" y="108.5">R0603</text>
<text x="70.7" y="112.1">SOT23</text>
<text x="77.5" y="113.5">2</text>
<text x="87.4" y="113.5">3</text>
<text x="214.2" y="110">8</text>
<text x="214.2" y="112.5">9</text>
<text x="17.6" y="114.4">VCC5V0_USB</text>
<text x="59.7" y="119.9" transform="rotate(-90 59.7 119.9)">1</text>
<text x="67.3" y="117.4" transform="rotate(-90 67.3 117.4)">1</text>
<text x="95.2" y="119.9" transform="rotate(-90 95.2 119.9)">1</text>
<text x="212.9" y="115.1">10</text>
<text x="212.9" y="117.6">11</text>
<text x="50.1" y="123.6">X5R</text>
<text x="70.4" y="123.6">5%</text>
<text x="80" y="122.2" transform="rotate(-90 80 122.2)">1</text>
<text x="98.3" y="123.6">X5R</text>
<text x="113.6" y="123.8">C0603</text>
<text x="123.7" y="123.8">C0402</text>
<text x="212.9" y="120.1">12</text>
<text x="212.9" y="122.7">13</text>
<text x="212.9" y="125.2">14</text>
<text x="50.1" y="128.7">C0402</text>
<text x="50.1" y="126.1">6.3V</text>
<text x="59.7" y="127.3" transform="rotate(-90 59.7 127.3)">2</text>
<text x="67.3" y="129.8" transform="rotate(-90 67.3 129.8)">2</text>
<text x="70.4" y="126.1">R0402</text>
<text x="95.2" y="127.3" transform="rotate(-90 95.2 127.3)">2</text>
<text x="98.3" y="128.7">C0603</text>
<text x="98.3" y="126.1">6.3V</text>
<text x="212.9" y="127.8">15</text>
<text x="212.9" y="130.3">16</text>
<text x="80" y="135.2" transform="rotate(-90 80 135.2)">1</text>
<text x="212.9" y="132.8">17</text>
<text x="212.9" y="135.4">18</text>
<text x="212.9" y="137.9">19</text>
<text x="212.9" y="140.5">20</text>
<text x="212.9" y="143">21</text>
<text x="80" y="147.6" transform="rotate(-90 80 147.6)">2</text>
<text x="84.6" y="144.9">R0402</text>
<text x="84.6" y="148">5%</text>
<text x="212.9" y="145.5">22</text>
<text x="212.9" y="148.1">23</text>
<text x="80" y="153" transform="rotate(-90 80 153)">3</text>
<text x="212.9" y="150.6">24</text>
<text x="212.9" y="153.2">25</text>
<text x="212.9" y="155.7">26</text>
<text x="52.6" y="159.1">5%</text>
<text x="54.7" y="156.7">1</text>
<text x="65.3" y="159.1">R0402</text>
<text x="67.1" y="156.7">2</text>
<text x="72.4" y="156.7">1</text>
<text x="82.6" y="159.9">SOT23</text>
<text x="212.9" y="158.2">27</text>
<text x="212.9" y="160.8">28</text>
<text x="80" y="162.9" transform="rotate(-90 80 162.9)">2</text>
<text x="154" y="164.2">VCC_1V8_1</text>
<text x="212.9" y="163.3">29</text>
<text x="212.9" y="165.9">30</text>
<text x="11.7" y="170.6">VCC5V_P</text>
<text x="60.5" y="173.6">SOT25</text>
<text x="99.1" y="170.6">VCC_1V8_1</text>
<text x="149.6" y="169.3">VCC_LCD_MIPI</text>
<text x="212.9" y="168.4">31</text>
<text x="57.4" y="176.3">1</text>
<text x="80.1" y="176.3">5</text>
<text x="120.9" y="176.9">VCC_1V8_1</text>
<text x="217.2" y="177.9">FH35C_31P_0_6SHW</text>
<text x="16.8" y="182.7" transform="rotate(-90 16.8 182.7)">1</text>
<text x="57.4" y="181.4">2</text>
<text x="103.1" y="182.7" transform="rotate(-90 103.1 182.7)">1</text>
<text x="16.8" y="190" transform="rotate(-90 16.8 190)">2</text>
<text x="19.9" y="186.3">C0603</text>
<text x="19.9" y="188.8">X5R</text>
<text x="19.9" y="191.4">10V</text>
<text x="34.6" y="186.4">1</text>
<text x="47" y="186.4">2</text>
<text x="57.4" y="186.4">3</text>
<text x="80.1" y="186.4">4</text>
<text x="87.9" y="190.3" transform="rotate(-90 87.9 190.3)">1</text>
<text x="103.1" y="190" transform="rotate(-90 103.1 190)">2</text>
<text x="106.2" y="186.3">C0603</text>
<text x="106.2" y="188.8">X5R</text>
<text x="106.2" y="191.4">10V</text>
<text x="117.1" y="190.1">C0603</text>
<text x="125.5" y="187" transform="rotate(-90 125.5 187)">1</text>
<text x="37.4" y="195.2">R0402</text>
<text x="37.4" y="197.7">5%</text>
<text x="87.9" y="197.7" transform="rotate(-90 87.9 197.7)">2</text>
<text x="91" y="193.9">C0402</text>
<text x="91" y="196.5">X5R</text>
<text x="117.1" y="192.7">X5R</text>
<text x="117.1" y="195.2">10V</text>
<text x="125.5" y="194.4" transform="rotate(-90 125.5 194.4)">2</text>
<text x="143" y="193.1">C0402</text>
<text x="220.3" y="196.7">Title:</text>
<text x="287.8" y="197.2">REV</text>
<text x="91" y="199">16V</text>
<text x="205" y="201.3">A4</text>
<text x="213.7" y="202.3">Page Name:</text>
<text x="288.3" y="202">1.3</text>
<text x="204" y="205.8">Date:</text>
<text x="212.6" y="205.6">Wednesday, December 21, 2022</text>
<text x="253.3" y="205.8">Sheet</text>
<text x="266" y="205.9">10</text>
<text x="273.6" y="205.8">of</text>
<text x="281.2" y="205.9">20</text>
</g>
<g font-size="2.3" fill="#004080">
<text x="66.8" y="31.5">IN</text>
<text x="75.7" y="31.5">LX1</text>
<text x="75.7" y="34">LX2</text>
<text x="66.8" y="41.6">NC2</text>
<text x="66.8" y="39.1">NC1</text>
<text x="75.7" y="41.6">NC3</text>
<text x="75.7" y="39.1">OVP</text>
<text x="66.8" y="46.7">EN</text>
<text x="75.7" y="44.2">NC4</text>
<text x="77" y="46.7">FB</text>
<text x="74.2" y="49.6" transform="rotate(-90 74.2 49.6)">GND2</text>
<text x="218.5" y="93.7">LEDA1</text>
<text x="218.5" y="96.2">LEDA2</text>
<text x="218.5" y="98.8">LEDA3</text>
<text x="218.5" y="101.3">4</text>
<text x="218.5" y="103.8">LEDK1</text>
<text x="218.5" y="106.4">LEDK2</text>
<text x="218.5" y="108.9">LEDK3</text>
<text x="218.5" y="111.5">LEDK4</text>
<text x="218.5" y="114">GND1</text>
<text x="218.5" y="116.5">GND2</text>
<text x="218.5" y="119.1">D2P</text>
<text x="218.5" y="121.6">D2N</text>
<text x="218.5" y="124.2">GND3</text>
<text x="218.5" y="126.7">D1P</text>
<text x="218.5" y="129.2">D1N</text>
<text x="218.5" y="131.8">GND4</text>
<text x="218.5" y="134.3">CLKP</text>
<text x="218.5" y="136.9">CLKN</text>
<text x="218.5" y="139.4">GND5</text>
<text x="218.5" y="141.9">D0P</text>
<text x="218.5" y="144.5">D0N</text>
<text x="218.5" y="147">GND6</text>
<text x="218.5" y="149.6">D3P</text>
<text x="218.5" y="152.1">D3N</text>
<text x="218.5" y="154.6">GND7</text>
<text x="218.5" y="157.2">TE</text>
<text x="218.5" y="159.7">RESET</text>
<text x="218.5" y="162.3">GND8</text>
<text x="218.5" y="164.8">VDDIO</text>
<text x="218.5" y="167.3">VDD</text>
<text x="218.5" y="169.9">VDD2</text>
<text x="61.8" y="177.8">IN</text>
<text x="73.2" y="177.8">OUT</text>
<text x="61.8" y="182.8">GND</text>
<text x="61.8" y="187.9">EN</text>
<text x="74.5" y="187.9">BP</text>
</g>
<g font-size="2.3" fill="#f00">
<text x="6.1" y="56.3">MIPI_BL_EN_1</text>
<text x="5.4" y="69.2">MIPI_LCD_BL_1</text>
<text x="12.2" y="99.4">MIPI_RESET_1</text>
<text x="143.3" y="118.5">MIPI_DSI_TX0_D2P/LVDS_TX0_D2P</text>
<text x="143.3" y="121.5">MIPI_DSI_TX0_D2N/LVDS_TX0_D2N</text>
<text x="143.6" y="126.4">MIPI_DSI_TX0_D1P/LVDS_TX0_D1P</text>
<text x="143.8" y="129.2">MIPI_DSI_TX0_D1N/LVDS_TX0_D1N</text>
<text x="141" y="134">MIPI_DSI_TX0_CLKP/LVDS_TX0_CLKP</text>
<text x="141.3" y="136.8">MIPI_DSI_TX0_CLKN/LVDS_TX0_CLKN</text>
<text x="143.6" y="141.6">MIPI_DSI_TX0_D0P/LVDS_TX0_D0P</text>
<text x="143.3" y="144.1">MIPI_DSI_TX0_D0N/LVDS_TX0_D0N</text>
<text x="143.6" y="149.2">MIPI_DSI_TX0_D3P/LVDS_TX0_D3P</text>
<text x="143.3" y="152.3">MIPI_DSI_TX0_D3N/LVDS_TX0_D3N</text>
<text x="16" y="157.6">MIPI_LCD_EN_1</text>
</g>
<text font-size="2.2" x="204.3" y="197.1">Size</text>
<g font-size="1.8">
<text x="31.7" y="1.9">5</text>
<text x="90.1" y="1.9">4</text>
<text x="148.5" y="1.9">3</text>
<text x="206.8" y="1.9">2</text>
<text x="265.2" y="1.9">1</text>
<text x=".7" y="29.8">D</text>
<text x="295.1" y="29.8">D</text>
<text x=".7" y="80.9">C</text>
<text x="295.1" y="80.9">C</text>
<text x=".7" y="132.1">B</text>
<text x="295.1" y="132.1">B</text>
<text x=".7" y="183.3">A</text>
<text x="295.1" y="183.3">A</text>
<text x="31.7" y="209.2">5</text>
<text x="90.1" y="209.2">4</text>
<text x="148.5" y="209.2">3</text>
<text x="206.8" y="209.2">2</text>
<text x="265.2" y="209.2">1</text>
</g>
</svg>
